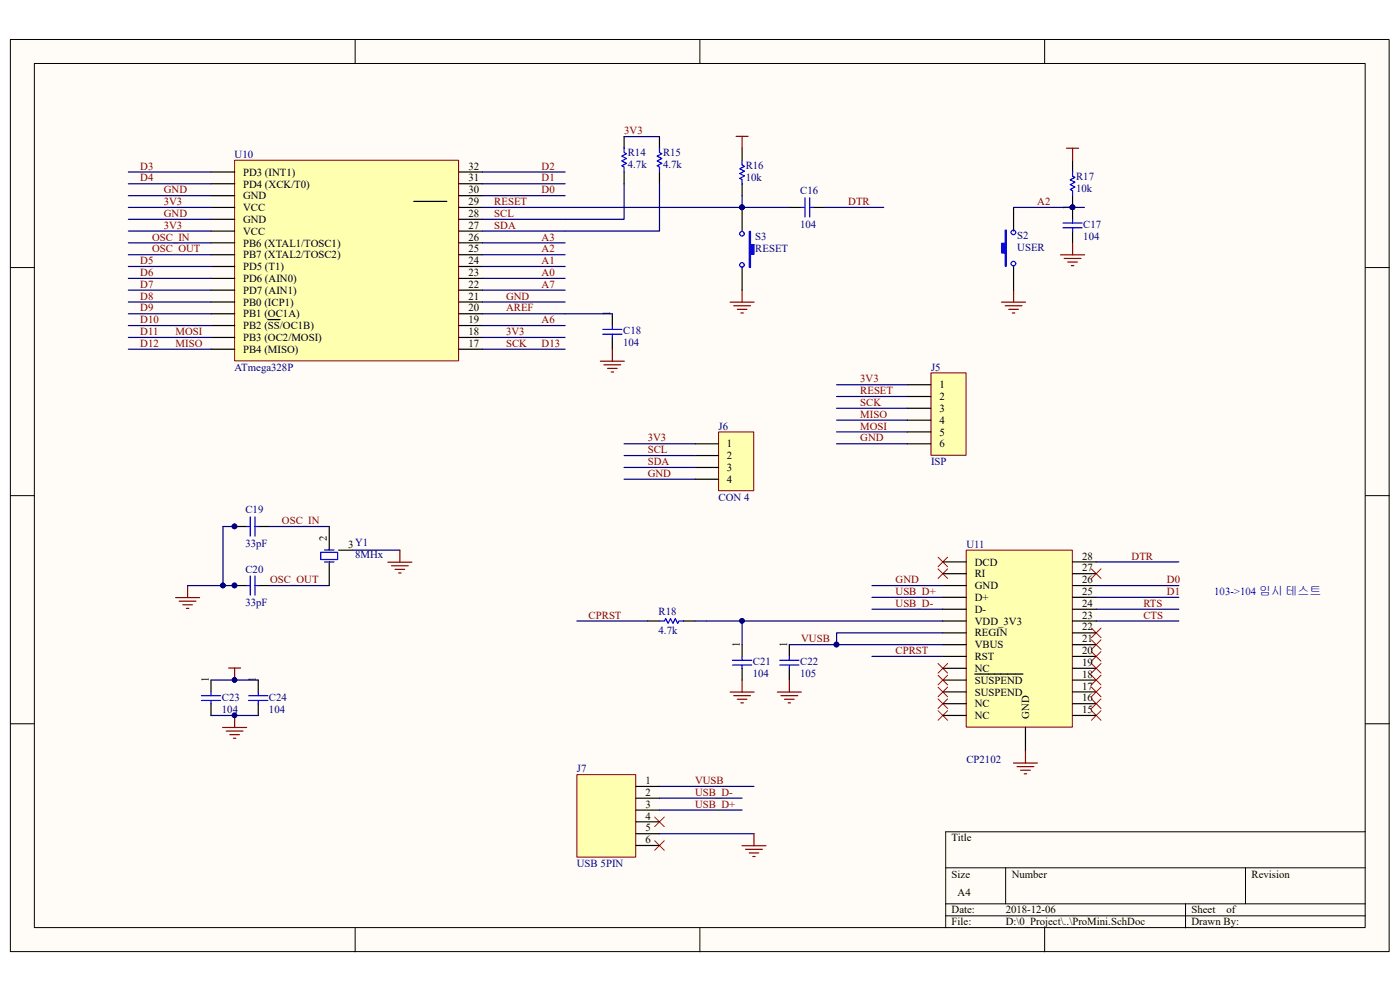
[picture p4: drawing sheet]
<svg xmlns="http://www.w3.org/2000/svg" width="297mm" height="210mm" viewBox="0 0 297 210" stroke-linecap="round" stroke-linejoin="round" font-family="sans-serif">
<g fill="#fffcf8" stroke="#000" stroke-width=".21">
<path d="M2.2 8.4h292.2v193.2h-292.2z" fill-rule="evenodd"/>
<path d="M7.3 13.4h282v183.1h-282z" fill-rule="evenodd"/>
</g>
<g fill="none" stroke="#000" stroke-width=".21">
<path d="M75.3 8.4v5M148.3 8.4v5M221.4 8.4v5M2.2 56.7h5.1M289.4 56.7h5M2.2 105h5.1M289.4 105h5M2.2 153.3h5.1M289.4 153.3h5M289.4 176.2h-89v20.3M75.3 196.5v5.1M148.3 196.5v5.1"/>
<path d="M200.4 183.8h89M200.4 191.4h89M200.4 194h89M213.1 183.8v7.6M221.4 196.5v5.1M251.2 191.4v5.1M263.9 183.8v7.6"/>
</g>
<path d="M49.7 33.9h47.5v42.5h-47.5z" fill-rule="evenodd" fill="#ffffb0" stroke="#800000" stroke-width=".21"/>
<g fill="none" stroke="#000" stroke-width=".25">
<path d="M44.7 36.4h5M44.7 38.9h5M97.2 36.4h5M97.2 38.9h5M132.3 28.9v2.5M132.3 36.4v2.5M139.8 28.9v2.5M139.8 36.4v2.5M157.3 31.4v2.5M157.3 38.9v2.5M44.7 41.4h5M44.7 43.9h5"/>
<path d="M44.7 46.5h5M44.7 48.9h5M44.7 51.4h5M44.7 54h5M44.7 56.4h5M44.7 59h5M87.7 42.7h7M97.2 41.4h5M97.2 43.9h5M97.2 46.5h5M97.2 48.9h5M97.2 51.4h5"/>
<path d="M97.2 54h5M97.2 56.4h5M97.2 59h5M167.3 43.9h2.5M172.3 43.9h2.5M44.7 61.5h5M44.7 64h5M44.7 66.5h5M44.7 69h5M44.7 71.5h5M44.7 74h5M56.8 67.7h2.6"/>
<path d="M97.2 61.5h5M97.2 64h5M97.2 66.5h5M97.2 69h5M97.2 71.5h5M97.2 74h5M129.8 66.5v2.5M129.8 71.5v2.5M49.7 111.5h2.5M54.7 111.5h2.5M49.7 124h2.5M54.7 124h2.5"/>
<path d="M137.3 131.5h2.5M144.8 131.5h2.5M157.3 136.5v2.5M167.3 136.5v2.5M44.7 144v2.6M44.7 149.1v2.4M54.7 144v2.6M54.7 149.1v2.4M157.3 141.6v2.4M167.3 141.6v2.4"/>
</g>
<g fill="none" stroke="#000080" stroke-width=".25">
<path d="M27.2 36.4h17.5M27.2 38.9h17.5M132.3 38.9v7.6h-12.5M132.3 28.9h7.5M139.8 38.9v10h-20M27.2 41.4h17.5M27.2 43.9h17.5M27.2 46.5h17.5M27.2 48.9h17.5M27.2 51.4h17.5M27.2 54h17.5M27.2 56.4h17.5"/>
<path d="M27.2 59h17.5M119.8 43.9h30M157.3 41.4v2.5M174.8 43.9h12.5M27.2 61.5h17.5M27.2 64h17.5M27.2 66.5h17.5M27.2 69h17.5M27.2 71.5h17.5M27.2 74h17.5M119.8 66.5h10M49.8 111.5h-2.5v12.5"/>
<path d="M57.2 111.5h12.6M232.3 119h17.5M39.8 124h7.5M47.3 124h2.5M57.2 124h12.6M122.2 131.5h15.1M147.3 131.5h10M167.3 136.5h32.5M184.8 124h15M184.8 139h15M184.8 129h15M184.8 126.5h15"/>
<path d="M199.8 134h-22.5v2.5M199.8 131.5h-42.5v5M232.3 124h17.5M232.3 131.5h17.5M232.3 129h17.5M232.3 126.5h17.5M44.7 144h10"/>
</g>
<g fill="none" stroke="#00f" stroke-width=".25">
<path d="M132.3 31.3v1l.5 .3-1.1 .5 1.1 .5-1.1 .5 1.1 .5-1.1 .5 .6 .3v1M139.8 31.3v1l.5 .3-1.1 .5 1.1 .5-1.1 .5 1.1 .5-1.1 .5 .6 .3v1M157.3 34v1l.5 .2-1 .5 1 .6-1 .5 1 .5-1 .5 .5 .2v1.1M169.8 43.9h.8M170.6 41.9v4.1M171.6 41.9v4.1M171.6 43.9h.8M127.7 70.8h4.1M127.7 69.8h4.1M129.8 69v.8M129.8 70.8v.7M52.3 111.5h.7"/>
<path d="M53 109.5v4.1M54 109.5v4.1M54 111.5h.8M52.3 124h.7M53 122v4.1M54 122v4.1M54 124h.8M139.8 131.5h1l.3-.5 .5 1 .5-1 .5 1 .5-1 .5 1 .3-.5h1M155.2 139.8h4.1M157.3 139.1v.7M165.2 139.8h4.1M167.3 139.1v.7"/>
<path d="M42.7 148.4h4M42.7 147.3h4M44.7 146.6v.7M44.7 148.4v.7M52.7 148.4h4.1M52.7 147.3h4.1M54.7 146.6v.7M54.7 148.4v.7M155.2 140.9h4.1M157.3 140.9v.7M165.2 140.9h4.1M167.3 140.9v.7"/>
</g>
<g fill="#000080" stroke="#000080" stroke-width=".21">
<circle cx="157.2" cy="43.9" r=".48"/>
<circle cx="47.2" cy="124" r=".48"/>
<circle cx="49.7" cy="124" r=".48"/>
<circle cx="49.7" cy="111.5" r=".48"/>
<circle cx="49.7" cy="144" r=".48"/>
<circle cx="177.3" cy="136.5" r=".48"/>
<circle cx="157.2" cy="131.5" r=".48"/>
</g>
<g fill="none" stroke="#800000" stroke-width=".25">
<path d="M156 28.9h2.5M157.3 28.9v2.5M127.2 76.5h5.1M128 77.3h3.5M128.8 78h2M129.5 78.8h.5M129.8 74v2.5M154.7 64h5.1M155.5 64.8h3.5M156.2 65.5h2.1M157 66.3h.5M157.3 61.5v2.5"/>
<path d="M37.2 126.6h5.1M38 127.3h3.5M38.7 128.1h2.1M39.5 128.9h.5M39.8 124v2.6M48.4 141.5h2.6M49.7 141.5v2.5M154.7 146.6h5.1M155.5 147.3h3.5M156.2 148.1h2.1M157 148.9h.5M157.3 144v2.6"/>
<path d="M164.7 146.6h5.1M165.5 147.3h3.6M166.3 148.1h2M167 148.9h.5M167.3 144v2.6"/>
</g>
<g fill="none" stroke="#f00" stroke-width=".21">
<path d="M198.8 118l2 2M200.8 118l-2 2M198.8 120.5l2 2M200.8 120.5l-2 2M231.3 138l2 2.1M231.3 135.5l2 2.1M231.3 133l2 2.1M231.3 120.5l2 2M233.3 138l-2 2.1M233.3 135.5l-2 2.1M233.3 133l-2 2.1M233.3 120.5l-2 2"/>
<path d="M198.8 140.5l2 2.1M198.8 143l2 2.1M198.8 145.5l2 2.1M198.8 148l2 2.1M198.8 150.5l2 2.1M200.8 140.5l-2 2.1M200.8 143l-2 2.1M200.8 145.5l-2 2.1M200.8 148l-2 2.1M200.8 150.5l-2 2.1M231.3 150.5l2 2.1M231.3 148l2 2.1"/>
<path d="M231.3 145.5l2 2.1M231.3 143l2 2.1M231.3 140.5l2 2.1M233.3 150.5l-2 2.1M233.3 148l-2 2.1M233.3 145.5l-2 2.1M233.3 143l-2 2.1M233.3 140.5l-2 2.1"/>
</g>
<path d="M204.8 116.5h22.4v37.5h-22.4z" fill-rule="evenodd" fill="#ffffb0" stroke="#800000" stroke-width=".21"/>
<g fill="none" stroke="#000" stroke-width=".25">
<path d="M227.3 33.9v2.5M227.3 41.4v5.1M227.3 48.9v2.5M199.8 119h5M227.3 119h5M199.8 121.5h5M199.8 124h5M199.8 126.5h5M199.8 129h5M199.8 131.5h5M199.8 134h5M199.8 136.5h5"/>
<path d="M199.8 139h5M227.3 121.5h5M227.3 124h5M227.3 126.5h5M227.3 129h5M227.3 131.5h5M227.3 134h5M227.3 136.5h5M227.3 139h5M199.8 141.6h5M199.8 144h5M199.8 146.6h5"/>
<path d="M199.8 149.1h5M199.8 151.5h5M206.6 142.8h10.2M217.3 154.1v5M227.3 141.6h5M227.3 144h5M227.3 146.6h5M227.3 149.1h5M227.3 151.5h5"/>
</g>
<g fill="none" stroke="#800000" stroke-width=".25">
<path d="M226 31.4h2.6M227.3 31.4v2.5M224.8 54h5M225.5 54.7h3.6M226.3 55.5h2M227 56.3h.6M227.3 51.4v2.6M212.3 64h5M213 64.8h3.6M213.8 65.5h2M214.5 66.3h.6M214.8 61.5v2.5"/>
<path d="M217.3 159.1v2.5M157.2 179.1h5.1M158 179.9h3.6M159.8 176.6v2.5M214.8 161.6h5.1M215.5 162.4h3.6M216.3 163.1h2M217.1 163.9h.5M158.8 180.7h2M159.5 181.4h.5"/>
</g>
<circle cx="227.3" cy="43.9" r=".48" fill="#000080" stroke="#000080" stroke-width=".21"/>
<path d="M227.3 36.3v1l.5 .3-1 .5 1 .5-1 .5 1 .5-1 .5 .5 .3v1M225.3 48.3h4M225.3 47.2h4M227.3 46.5v.7M227.3 48.3v.7" fill="none" stroke="#00f" stroke-width=".25"/>
<path d="M139.8 166.6h20M139.8 176.6h20" fill="none" stroke="#000080" stroke-width=".25"/>
<path d="M138.7 173.1l2.1 2M138.7 178.1l2.1 2M140.8 173.1l-2.1 2M140.8 178.1l-2.1 2" fill="none" stroke="#f00" stroke-width=".21"/>
<path d="M122.2 164.1h12.5v17.4h-12.5z" fill-rule="evenodd" fill="#ffffb0" stroke="#800000" stroke-width=".21"/>
<path d="M157.3 43.9v5M157.3 56.4v5.1M134.8 166.6h5M134.8 169.1h5M134.8 171.6h5M134.8 174.1h5M134.8 176.6h5M134.8 179.1h5" fill="none" stroke="#000" stroke-width=".25"/>
<path d="M139.8 169.1h17.5M139.8 171.6h17.5" fill="none" stroke="#000080" stroke-width=".25"/>
<circle cx="157.2" cy="43.9" r=".48" fill="#000080" stroke="#000080" stroke-width=".21"/>
<path d="M158.8 49h.2v2.8h.8v2.1h-.8v2.7h-.2z" fill-rule="evenodd" fill="#00f"/>
<g fill="none" stroke="#00f" stroke-width=".25">
<path d="M158.8 49h.2v2.8h.8v2.1h-.8v2.7h-.2z"/>
<circle cx="157.2" cy="49.5" r=".48"/>
<circle cx="157.2" cy="56.1" r=".48"/>
</g>
<circle cx="157.2" cy="43.9" r=".48" fill="#000080" stroke="#000080" stroke-width=".21"/>
<path d="M149.8 43.9h17.5" fill="none" stroke="#000080" stroke-width=".25"/>
<path d="M214.8 43.9v5M214.8 56.4v5.1" fill="none" stroke="#000" stroke-width=".25"/>
<path d="M213 48.7h.3v7.7h-.3v-2.8h-.7v-2.1h.7z" fill-rule="evenodd" fill="#00f"/>
<g fill="none" stroke="#00f" stroke-width=".25">
<path d="M213 48.7h.3v7.7h-.3v-2.8h-.7v-2.1h.7z"/>
<circle cx="214.8" cy="55.8" r=".49"/>
<circle cx="214.8" cy="49.2" r=".49"/>
</g>
<path d="M214.8 43.9h15M177.3 81.5h15M177.3 84h15M177.3 86.5h15M177.3 89h15M177.3 91.5h15M177.3 94h15" fill="none" stroke="#000080" stroke-width=".25"/>
<circle cx="227.3" cy="43.9" r=".48" fill="#000080" stroke="#000080" stroke-width=".21"/>
<path d="M152.3 91.5h7.4v12.4h-7.4z" fill-rule="evenodd" fill="#ffffb0" stroke="#800000" stroke-width=".21"/>
<path d="M147.3 94h5M147.3 96.5h5M147.3 99h5M69.8 111.5v5M69.8 119v5M71.8 116.5h3M147.3 101.5h5" fill="none" stroke="#000" stroke-width=".25"/>
<g fill="none" stroke="#000080" stroke-width=".25">
<path d="M102.2 38.9h17.6M102.2 36.4h17.6M102.2 59h17.6M102.2 56.4h17.6M102.2 54h17.6M102.2 51.4h17.6M102.2 48.9h17.6M102.2 46.5h17.6M102.2 43.9h17.6M102.2 41.4h17.6M102.2 74h17.6M102.2 71.5h17.6"/>
<path d="M102.2 69h17.6M102.2 66.5h17.6M102.2 64h17.6M102.2 61.5h17.6M132.3 94h15M132.3 96.5h15M132.3 99h15M74.8 116.5h9.9M132.3 101.5h15"/>
</g>
<path d="M68 117h3.5v1.5h-3.5zM68.8 116.5h2M68.8 119h2" fill="none" stroke="#00f" stroke-width=".25"/>
<path d="M82.2 119.1h5.1M83 119.8h3.5M84.7 116.5v2.6M83.7 120.6h2.1M84.5 121.4h.5" fill="none" stroke="#800000" stroke-width=".25"/>
<path d="M197.3 79h7.4v17.4h-7.4z" fill-rule="evenodd" fill="#ffffb0" stroke="#800000" stroke-width=".21"/>
<path d="M192.3 81.5h5M192.3 84h5M192.3 86.5h5M192.3 89h5M192.3 91.5h5M192.3 94h5" fill="none" stroke="#000" stroke-width=".25"/>
<path d="M47.2 154.1h5.1M47.9 154.8h3.6M48.7 155.6h2M49.5 156.4h.5M49.7 151.5v2.6" fill="none" stroke="#800000" stroke-width=".25"/>
<circle cx="49.7" cy="151.5" r=".48" fill="#000080" stroke="#000080" stroke-width=".21"/>
<path d="M44.7 151.5h10" fill="none" stroke="#000080" stroke-width=".25"/>
<g font-size="2.3" fill="#800000">
<text x="132.3" y="28.4">3V3</text>
<text x="29.7" y="35.9">D3</text>
<text x="114.8" y="35.9">D2</text>
<text x="29.7" y="38.4">D4</text>
<text x="34.7" y="41">GND</text>
<text x="114.8" y="41">D0</text>
<text x="114.8" y="38.4">D1</text>
<text x="34.7" y="45.9">GND</text>
<text x="34.7" y="43.5">3V3</text>
<text x="104.7" y="43.5">RESET</text>
<text x="104.7" y="45.9">SCL</text>
<text x="179.8" y="43.5">DTR</text>
<text x="219.8" y="43.5">A2</text>
<text x="32.2" y="50.9">OSC_IN</text>
<text x="32.2" y="53.4">OSC_OUT</text>
<text x="34.7" y="48.4">3V3</text>
<text x="104.7" y="48.4">SDA</text>
<text x="114.8" y="53.4">A2</text>
<text x="114.8" y="50.9">A3</text>
<text x="29.7" y="56">D5</text>
<text x="29.7" y="58.5">D6</text>
<text x="114.8" y="58.5">A0</text>
<text x="114.8" y="56">A1</text>
<text x="29.7" y="61">D7</text>
<text x="29.7" y="63.5">D8</text>
<text x="29.7" y="66">D9</text>
<text x="107.2" y="63.5">GND</text>
<text x="107.2" y="66">AREF</text>
<text x="114.8" y="61">A7</text>
<text x="29.7" y="68.5">D10</text>
<text x="29.7" y="71">D11</text>
<text x="37.2" y="71">MOSI</text>
<text x="107.2" y="71">3V3</text>
<text x="114.8" y="68.5">A6</text>
<text x="29.7" y="73.5">D12</text>
<text x="37.2" y="73.5">MISO</text>
<text x="107.2" y="73.5">SCK</text>
<text x="114.8" y="73.5">D13</text>
<text x="182.3" y="81">3V3</text>
<text x="182.3" y="83.5">RESET</text>
<text x="182.3" y="86">SCK</text>
<text x="182.3" y="88.5">MISO</text>
<text x="137.3" y="93.5">3V3</text>
<text x="182.3" y="93.5">GND</text>
<text x="182.3" y="91">MOSI</text>
<text x="137.3" y="101">GND</text>
<text x="137.3" y="96">SCL</text>
<text x="137.3" y="98.5">SDA</text>
<text x="59.8" y="111">OSC_IN</text>
<text x="239.8" y="118.5">DTR</text>
<text x="57.3" y="123.5">OSC_OUT</text>
<text x="189.8" y="123.5">GND</text>
<text x="247.3" y="123.5">D0</text>
<text x="124.7" y="131">CPRST</text>
<text x="189.8" y="128.5">USB_D-</text>
<text x="189.8" y="126">USB_D+</text>
<text x="242.3" y="131">CTS</text>
<text x="242.3" y="128.5">RTS</text>
<text x="247.3" y="126">D1</text>
<text x="169.8" y="136">VUSB</text>
<text x="189.8" y="138.5">CPRST</text>
<text x="147.3" y="166.1">VUSB</text>
<text x="147.3" y="168.6">USB_D-</text>
<text x="147.3" y="171.1">USB_D+</text>
</g>
<g font-size="2.3" fill="#000080">
<text x="49.7" y="33.4">U10</text>
<text x="133" y="33.1">R14</text>
<text x="133" y="35.6">4.7k</text>
<text x="140.5" y="33.1">R15</text>
<text x="140.5" y="35.6">4.7k</text>
<text x="158" y="35.8">R16</text>
<text x="158" y="38.3">10k</text>
<text x="169.6" y="41.2">C16</text>
<text x="228.1" y="38.1">R17</text>
<text x="228.1" y="40.7">10k</text>
<text x="160.1" y="50.8">S3</text>
<text x="160.1" y="53.4">RESET</text>
<text x="169.6" y="48.3">104</text>
<text x="215.6" y="50.5">S2</text>
<text x="215.6" y="53.1">USER</text>
<text x="229.6" y="48.3">C17</text>
<text x="229.6" y="50.8">104</text>
<text x="132.1" y="70.8">C18</text>
<text x="132.1" y="73.3">104</text>
<text x="49.7" y="78.5">ATmega328P</text>
<text x="197.3" y="78.5">J5</text>
<text x="152.3" y="91">J6</text>
<text x="197.3" y="98.5">ISP</text>
<text x="152.3" y="106">CON 4</text>
<text x="52" y="108.7">C19</text>
<text x="52" y="115.8">33pF</text>
<text x="75.3" y="118.3">8MHx</text>
<text x="204.8" y="116">U11</text>
<text x="52" y="121.3">C20</text>
<text x="52" y="128.4">33pF</text>
<text x="139.5" y="130.3">R18</text>
<text x="139.5" y="134.3">4.7k</text>
<text x="159.5" y="140.9">C21</text>
<text x="159.5" y="143.4">104</text>
<text x="169.6" y="140.9">C22</text>
<text x="169.6" y="143.4">105</text>
<text x="47" y="148.4">C23</text>
<text x="57" y="148.4">C24</text>
<text x="47" y="150.9">104</text>
<text x="57" y="150.9">104</text>
<text x="204.8" y="161.6">CP2102</text>
<text x="122.3" y="163.6">J7</text>
<text x="122.3" y="183.6">USB 5PIN</text>
</g>
<g font-size="2.3">
<text x="99.3" y="35.9">32</text>
<text x="51.5" y="37.2">PD3 (INT1)</text>
<text x="51.5" y="39.7">PD4 (XCK/T0)</text>
<text x="99.3" y="41">30</text>
<text x="99.3" y="38.4">31</text>
<text x="51.5" y="42.2">GND</text>
<text x="51.5" y="44.7">VCC</text>
<text x="51.5" y="47.2">GND</text>
<text x="99.3" y="45.9">28</text>
<text x="99.3" y="43.5">29</text>
<text x="226.8" y="44.4" transform="rotate(-90 226.8 44.4)">1</text>
<text x="51.5" y="49.7">VCC</text>
<text x="51.5" y="52.2">PB6 (XTAL1/TOSC1)</text>
<text x="99.3" y="53.4">25</text>
<text x="99.3" y="50.9">26</text>
<text x="99.3" y="48.4">27</text>
<text x="51.5" y="54.7">PB7 (XTAL2/TOSC2)</text>
<text x="51.5" y="57.2">PD5 (T1)</text>
<text x="51.5" y="59.7">PD6 (AIN0)</text>
<text x="99.3" y="58.5">23</text>
<text x="99.3" y="56">24</text>
<text x="51.5" y="62.2">PD7 (AIN1)</text>
<text x="51.5" y="64.7">PB0 (ICP1)</text>
<text x="99.3" y="66">20</text>
<text x="99.3" y="63.5">21</text>
<text x="99.3" y="61">22</text>
<text x="51.5" y="67.2">PB1 (OC1A)</text>
<text x="51.5" y="69.7">PB2 (SS/OC1B)</text>
<text x="99.3" y="71">18</text>
<text x="99.3" y="68.5">19</text>
<text x="129.3" y="66.9" transform="rotate(-90 129.3 66.9)">1</text>
<text x="51.5" y="72.2">PB3 (OC2/MOSI)</text>
<text x="51.5" y="74.8">PB4 (MISO)</text>
<text x="99.3" y="73.5">17</text>
<text x="199.1" y="82.3">1</text>
<text x="199.1" y="84.7">2</text>
<text x="199.1" y="87.2">3</text>
<text x="199.1" y="89.8">4</text>
<text x="154.1" y="94.8">1</text>
<text x="199.1" y="92.3">5</text>
<text x="199.1" y="94.8">6</text>
<text x="154.1" y="97.3">2</text>
<text x="154.1" y="99.8">3</text>
<text x="154.1" y="102.3">4</text>
<text x="69.3" y="114.5" transform="rotate(-90 69.3 114.5)">2</text>
<text x="73.8" y="116">3Y1</text>
<text x="206.6" y="119.8">DCD</text>
<text x="229.3" y="118.5">28</text>
<text x="206.6" y="122.3">RI</text>
<text x="206.6" y="124.8">GND</text>
<text x="229.3" y="123.5">26</text>
<text x="229.3" y="121">27</text>
<text x="206.6" y="127.3">D+</text>
<text x="206.6" y="129.8">D-</text>
<text x="229.3" y="131">23</text>
<text x="229.3" y="128.5">24</text>
<text x="229.3" y="126">25</text>
<text x="156.8" y="137" transform="rotate(-90 156.8 137)">1</text>
<text x="166.8" y="137" transform="rotate(-90 166.8 137)">1</text>
<text x="206.6" y="132.3">VDD_3V3</text>
<text x="206.6" y="134.8">REGIN</text>
<text x="206.6" y="137.3">VBUS</text>
<text x="229.3" y="136">21</text>
<text x="229.3" y="133.5">22</text>
<text x="206.6" y="139.8">RST</text>
<text x="206.6" y="142.3">NC</text>
<text x="229.3" y="143.6">18</text>
<text x="229.3" y="141.1">19</text>
<text x="229.3" y="138.5">20</text>
<text x="44.2" y="144.5" transform="rotate(-90 44.2 144.5)">1</text>
<text x="54.2" y="144.5" transform="rotate(-90 54.2 144.5)">1</text>
<text x="206.6" y="144.8">SUSPEND</text>
<text x="206.6" y="147.3">SUSPEND</text>
<text x="206.6" y="149.8">NC</text>
<text x="229.3" y="148.6">16</text>
<text x="229.3" y="146.1">17</text>
<text x="206.6" y="152.3">NC</text>
<text x="218.1" y="152.3" transform="rotate(-90 218.1 152.3)">GND</text>
<text x="229.3" y="151">15</text>
<text x="136.8" y="166.1">1</text>
<text x="136.8" y="168.6">2</text>
<text x="136.8" y="171.1">3</text>
<text x="136.8" y="173.6">4</text>
<text x="136.8" y="176.1">5</text>
<text x="136.8" y="178.6">6</text>
<text x="201.7" y="178.2">Title</text>
<text x="201.7" y="185.9">Size</text>
<text x="214.4" y="185.9">Number</text>
<text x="265.2" y="185.9">Revision</text>
<text x="202.9" y="189.7">A4</text>
<text x="201.7" y="193.5">Date:</text>
<text x="201.7" y="196">File:</text>
<text x="213.1" y="193.5">2018-12-06</text>
<text x="213.1" y="196">D:\0_Project\..\ProMini.SchDoc</text>
<text x="252.5" y="193.5">Sheet</text>
<text x="252.5" y="196">Drawn By:</text>
<text x="259.9" y="193.5">of</text>
</g>
<text font-size="2.3" fill="#00f" x="257.3" y="126">103-&gt;104 임시 테스트</text>
</svg>
